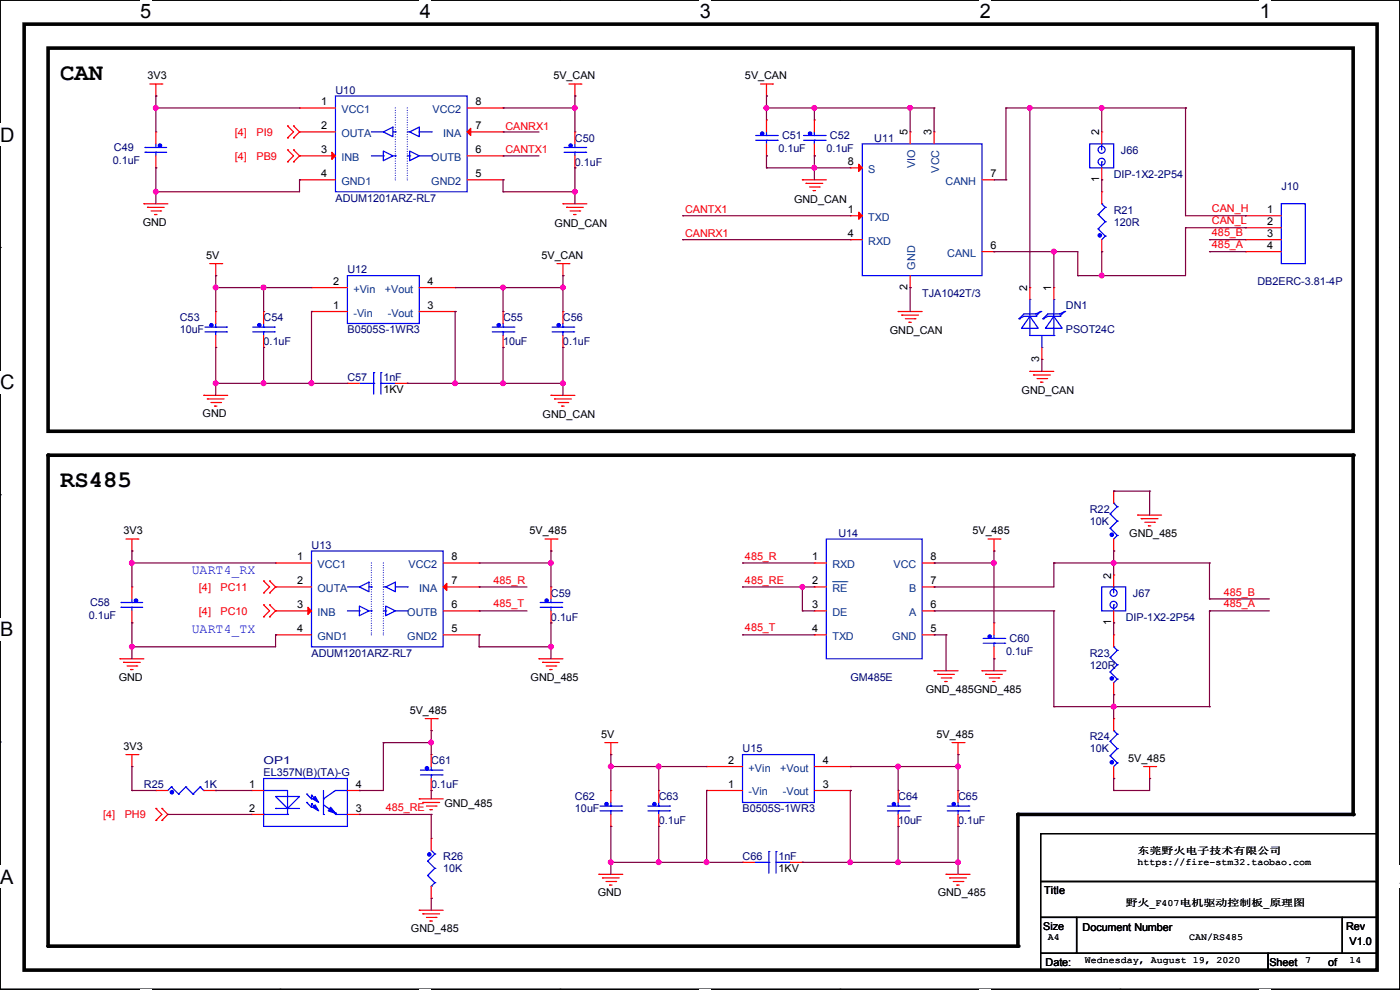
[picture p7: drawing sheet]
<svg xmlns="http://www.w3.org/2000/svg" width="297mm" height="210mm" viewBox="0 0 297 210" stroke-linecap="round" stroke-linejoin="round" font-family="sans-serif">
<path d="M0 0h297v209.8h-297z" fill="none" stroke="#000" stroke-width=".25"/>
<g fill="#fff">
<path d="M29.7 0h2.4v4.8h-2.4z"/>
<path d="M29.7 209.8h2.4v.2h-2.4z"/>
</g>
<path d="M59.4 0h.1M59.4 209.8h.1" fill="none" stroke="#000" stroke-width=".25"/>
<g fill="#fff">
<path d="M89.1 0h2.3v4.8h-2.3z"/>
<path d="M89.1 209.8h2.3v.2h-2.3z"/>
</g>
<path d="M118.8 0h.1M118.8 209.8h.1" fill="none" stroke="#000" stroke-width=".25"/>
<g fill="#fff">
<path d="M148.5 0h2.3v4.8h-2.3z"/>
<path d="M148.5 209.8h2.3v.2h-2.3z"/>
</g>
<path d="M178.2 0h.1M178.2 209.8h.1" fill="none" stroke="#000" stroke-width=".25"/>
<g fill="#fff">
<path d="M207.9 0h2.3v4.8h-2.3z"/>
<path d="M207.9 209.8h2.3v.2h-2.3z"/>
</g>
<path d="M237.6 0h.1M237.6 209.8h.1" fill="none" stroke="#000" stroke-width=".25"/>
<g fill="#fff">
<path d="M267.3 0h2.3v4.8h-2.3z"/>
<path d="M267.3 209.8h2.3v.2h-2.3z"/>
<path d="M0 26.2h3.1v4.8h-3.1z"/>
<path d="M0 78.7h3.1v4.7h-3.1z"/>
</g>
<path d="M0 52.5h.1M297 52.5h.1" fill="none" stroke="#000" stroke-width=".25"/>
<path d="M0 131.1h2.9v4.8h-2.9z" fill="#fff"/>
<path d="M0 104.9h.1M297 104.9h.1" fill="none" stroke="#000" stroke-width=".25"/>
<g fill="#fff">
<path d="M0 183.6h2.9v4.7h-2.9z"/>
<path d="M296.9 183.6h.1v4.7h-.1z"/>
</g>
<path d="M0 157.4h.1M297 157.4h.1M220.8 176.8h71.3v10.2h-71.3zM220.8 187h71.3v7.6h-71.3zM220.8 194.6h7.6v7.6h-7.6zM228.4 194.6h56.4v7.6h-56.4zM284.8 194.6h7.3v7.6h-7.3zM220.8 202.2h48.2v3.6h-48.2zM269 202.2h23.1v3.6h-23.1z" fill="none" stroke="#000" stroke-width=".25"/>
<path d="M5.1 5.1h287v200.7h-287zM10.2 10.2h276.9v81.3h-276.9zM10.2 96.6h276.9v76.2h-71.2v27.9h-205.7z" fill="none" stroke="#000" stroke-width=".76"/>
<g fill="#000">
<circle cx="10.2" cy="96.6" r=".38"/>
<circle cx="287.1" cy="96.6" r=".38"/>
<circle cx="215.9" cy="172.8" r=".38"/>
<circle cx="287.1" cy="172.8" r=".38"/>
<circle cx="10.2" cy="200.7" r=".38"/>
<circle cx="215.9" cy="200.7" r=".38"/>
</g>
<g fill="none" stroke="#f00" stroke-width=".25">
<path d="M31.8 17.8h2.5M33.1 17.8v2.6M34.3 17.8h.1M120.7 17.8h2.5M122 17.8v2.6M123.2 17.8h.1M161.3 17.8h2.6M162.6 17.8v2.6M163.9 17.8h.1M33.1 20.4h.1M33.1 28h.1M33.1 35.6h.1"/>
<path d="M33.1 28v2.5M33.1 33.1v2.5M61 34.3h.1M61 31.8h.1M61 29.3h.1M61 26.7h.1M61 31.8l1.3 1.3-1.3 1.2M61 26.7l1.3 1.3-1.3 1.3M62.3 31.8h.1M62.3 34.3h.1M62.3 26.7h.1M62.3 29.3h.1"/>
<path d="M62.3 31.8l1.2 1.3M62.3 26.7l1.2 1.3M63.5 22.9h.1M63.5 38.1h.1M63.5 28h.1M63.5 33.1h.1M63.5 38.1h7.7M63.5 33.1l-1.2 1.2M63.5 28l-1.2 1.3M63.5 22.9h7.7M63.5 28h7.7M63.5 33.1h7.7"/>
<path d="M99.1 38.1h7.6M99.1 22.9h7.6M99.1 28h7.6M99.1 33.1h7.6M106.7 22.9h.1M106.7 38.1h.1M106.7 33.1h.1M106.7 28h.1M122 20.4h.1M122 28h.1M122 35.6h.1M122 28v2.5"/>
<path d="M122 33.1v2.5M162.6 20.4h.1M162.6 25.4h.1M162.6 33.1h.1M162.6 25.4v2.6M162.6 30.5v2.6M170.2 38.1h.1M170.2 38.1h5.1M171 38.9h.1M171 38.9h3.5M171.7 39.7h2.1M172.8 25.4h.1"/>
<path d="M172.8 33.1h.1M172.8 25.4v2.6M172.8 30.5v2.6M173.8 39.7h.1M180.4 35.6h.1M180.4 35.6h2.5M193.1 28h.1M193.1 28v2.5M198.2 28h.1M198.2 28v2.5M208.3 38.1h2.6M210.9 38.1h.1"/>
<path d="M233.7 38.1h.1M233.7 28h.1M233.7 28v2.5M233.7 35.6v2.5M30.5 43.2h.1M30.5 43.2h5.1M31.3 44h.1M31.3 44h3.5M32 44.7h2.1M32.8 45.5h.1M32.8 45.5h.5M34.1 44.7h.1"/>
<path d="M44.5 55.9h2.5M45.8 58.5h.1M45.8 55.9v2.6M47 55.9h.1M118.2 55.9h2.5M119.4 58.5h.1M119.4 43.2h.1M119.4 55.9v2.6M119.4 43.2h5.1M120.2 44h.1M120.2 44h3.5M120.7 55.9h.1"/>
<path d="M120.9 44.7h2.1M121.7 45.5h.1M121.7 45.5h.5M123 44.7h.1M172.5 40.4h.1M172.5 40.4h.5M180.4 45.8h.1M180.4 50.8h.1M180.4 45.8h2.5M180.4 50.8h2.5M193.1 58.5v2.5M208.3 53.4h2.6"/>
<path d="M210.9 53.4h.1M233.7 53.4h.1M233.7 40.7h.1M233.7 40.7v2.5M233.7 50.8v2.6M264.2 45.8h.1M264.2 48.3h.1M264.2 50.8h.1M264.2 53.4h.1M264.2 45.8h7.6M264.2 50.8h7.6M264.2 53.4h7.6"/>
<path d="M264.2 48.3h7.6M45.8 66.1h.1M45.8 73.7h.1M45.8 66.1v2.5M45.8 71.2v2.5M55.9 66.1h.1M55.9 73.7h.1M55.9 66.1v2.5M55.9 71.2v2.5M66.1 61h.1M66.1 66.1h.1M66.1 66.1h7.6"/>
<path d="M66.1 61h7.6M88.9 66.1h7.7M88.9 61h7.7M96.6 61h.1M96.6 66.1h.1M106.7 66.1h.1M106.7 73.7h.1M106.7 66.1v2.5M106.7 71.2v2.5M119.4 66.1h.1M119.4 73.7h.1M119.4 66.1v2.5"/>
<path d="M119.4 71.2v2.5M190.5 66.1h.1M190.5 66.1h5.1M191.3 66.8h.1M191.3 66.8h3.6M192.1 67.6h2M192.8 68.4h.1M192.8 68.4h.5M193.1 61h.1M194.1 67.6h.1M218.5 78.8h.1M218.5 61h.1"/>
<path d="M218.5 78.8h5.1M218.5 61v2.5M219.2 79.5h.1M219.2 79.5h3.6M221 76.2h.1M221 73.7v2.5M223.6 61h.1M223.6 61v2.5M43.2 83.9h.1M43.2 83.9h5.1M44 84.6h.1M44 84.6h3.5"/>
<path d="M44.7 85.4h2.1M45.5 86.1h.1M45.5 86.1h.5M46.8 85.4h.1M73.7 81.3h.1M73.7 81.3h2.5M83.9 81.3h2.5M86.4 81.3h.1M116.9 83.9h.1M116.9 83.9h5.1M117.6 84.6h.1M117.6 84.6h3.6"/>
<path d="M118.4 85.4h2M119.2 86.1h.1M119.2 86.1h.5M120.4 85.4h.1M220 80.3h2M220.8 81.1h.1M220.8 81.1h.5M222 80.3h.1M26.7 114.3h2.6M28 116.9h.1M28 114.3v2.6M29.3 114.3h.1"/>
<path d="M58.5 119.4h.1M58.5 119.4h7.6M94 119.4h7.6M101.6 119.4h.1M115.6 114.3h2.6M116.9 116.9h.1M116.9 114.3v2.6M118.2 114.3h.1M172.8 119.4h.1M172.8 119.4h2.5M195.6 119.4h2.6M198.2 119.4h.1"/>
<path d="M209.6 114.3h2.5M210.9 116.9h.1M210.9 114.3v2.6M212.1 114.3h.1M236.3 116.9h.1M236.3 104.2h.1M236.3 104.2v2.5M236.3 114.3v2.6M241.3 109.3h.1M241.3 109.3h5.1M242.1 110h.1M242.1 110h3.6"/>
<path d="M242.9 110.8h2M243.6 111.5h.1M243.6 111.5h.5M244.9 110.8h.1M25.4 139.7h.1M25.4 139.7h5.1M28 124.5h.1M28 132.1h.1M28 124.5v2.5M28 129.6v2.5M55.9 130.9h.1M55.9 128.3h.1"/>
<path d="M55.9 125.8h.1M55.9 123.2h.1M55.9 128.3l1.3 1.3-1.3 1.3M55.9 123.2l1.3 1.3-1.3 1.3M57.2 128.3h.1M57.2 130.9h.1M57.2 123.2h.1M57.2 125.8h.1M57.2 128.3l1.3 1.3M57.2 123.2l1.3 1.3M58.5 134.7h.1M58.5 124.5h.1"/>
<path d="M58.5 129.6h.1M58.5 129.6l-1.3 1.3M58.5 124.5l-1.3 1.3M58.5 134.7h7.6M58.5 124.5h7.6M58.5 129.6h7.6M94 134.7h7.6M94 124.5h7.6M94 129.6h7.6M101.6 134.7h.1M101.6 129.6h.1M101.6 124.5h.1"/>
<path d="M114.3 139.7h.1M114.3 139.7h5.1M116.9 124.5h.1M116.9 132.1h.1M116.9 124.5v2.5M116.9 129.6v2.5M172.8 134.7h.1M172.8 124.5h.1M172.8 129.6h.1M172.8 134.7h2.5M172.8 124.5h2.5M172.8 129.6h2.5"/>
<path d="M195.6 134.7h2.6M195.6 124.5h2.6M195.6 129.6h2.6M198.2 129.6h.1M198.2 134.7h.1M198.2 124.5h.1M210.9 132.1h.1M210.9 139.7h.1M210.9 132.1v2.6M210.9 137.2v2.5M236.3 132.1h.1M236.3 122h.1"/>
<path d="M236.3 134.7h.1M236.3 122v2.5M236.3 129.6v2.5M236.3 134.7v2.5M26.2 140.5h.1M26.2 140.5h3.6M27 141.3h2M27.7 142h.1M27.7 142h.5M29 141.3h.1M90.2 152.4h2.6M91.5 155h.1"/>
<path d="M91.5 152.4v2.6M92.8 152.4h.1M115.1 140.5h.1M115.1 140.5h3.6M115.9 141.3h2M116.6 142h.1M116.6 142h.5M117.9 141.3h.1M128.3 157.5h2.6M129.6 157.5v2.6M130.9 157.5h.1M198.2 142.3h.1"/>
<path d="M198.2 142.3h5M198.9 143h.1M198.9 143h3.6M199.7 143.8h2M200.4 144.6h.1M200.4 144.6h.6M201.7 143.8h.1M202 157.5h2.5M203.2 157.5v2.6M204.5 157.5h.1M208.3 142.3h.1M208.3 142.3h5.1"/>
<path d="M209.1 143h.1M209.1 143h3.5M209.8 143.8h2.1M210.6 144.6h.1M210.6 144.6h.5M211.9 143.8h.1M236.3 147.4h.1M236.3 152.4h.1M236.3 144.8v2.6M236.3 152.4v2.6M26.7 160.1h2.6M28 162.6h.1"/>
<path d="M28 160.1v2.5M29.3 160.1h.1M33.1 174h.1M33.1 171.5h.1M33.1 167.7h.1M33.1 171.5l1.2 1.3-1.2 1.2M33.1 167.7h2.5M34.3 171.5h.1M34.3 174h.1M34.3 171.5l1.3 1.3-1.3 1.2M43.2 167.7h2.6M45.8 167.7h.1"/>
<path d="M53.4 167.7h.1M53.4 172.8h.1M53.4 167.7h2.5M53.4 172.8h2.5M73.7 167.7h2.5M73.7 172.8h2.5M76.2 167.7h.1M76.2 172.8h.1M88.9 169.5h.1M88.9 169.5h5.1M89.7 170.2h.1M89.7 170.2h3.6"/>
<path d="M90.5 171h2M91.2 171.7h.1M91.2 171.7h.5M91.5 177.8h.1M91.5 160.1h.1M91.5 167.7h.1M91.5 160.1v2.5M91.5 165.1v2.6M91.5 177.8v2.6M92.5 171h.1M129.6 160.1h.1M129.6 167.7h.1"/>
<path d="M129.6 175.3h.1M129.6 167.7v2.5M129.6 172.8v2.5M139.7 167.7h.1M139.7 175.3h.1M139.7 167.7v2.5M139.7 172.8v2.5M149.9 162.6h.1M149.9 167.7h.1M149.9 162.6h7.6M149.9 167.7h7.6M172.8 162.6h7.6"/>
<path d="M172.8 167.7h7.6M180.4 162.6h.1M180.4 167.7h.1M190.5 167.7h.1M190.5 175.3h.1M190.5 167.7v2.5M190.5 172.8v2.5M203.2 160.1h.1M203.2 167.7h.1M203.2 175.3h.1M203.2 167.7v2.5M203.2 172.8v2.5"/>
<path d="M236.3 165.1h.1M236.3 162.6v2.5M242.6 162.6h2.6M243.9 165.1h.1M243.9 162.6v2.5M245.2 162.6h.1M88.9 193.1h.1M88.9 193.1h5.1M89.7 193.8h.1M89.7 193.8h3.6M90.5 194.6h2M91.2 195.4h.1"/>
<path d="M91.2 195.4h.5M91.5 190.5h.1M91.5 188v2.5M92.5 194.6h.1M127 185.5h.1M127 185.5h5.1M127.8 186.2h.1M127.8 186.2h3.6M128.6 187h2M129.3 187.7h.1M129.3 187.7h.5M130.6 187h.1"/>
<path d="M157.5 182.9h.1M157.5 182.9h2.6M167.7 182.9h2.5M170.2 182.9h.1M200.7 185.5h.1M200.7 185.5h5.1M201.5 186.2h.1M201.5 186.2h3.5M202.2 187h2.1M203 187.7h.1M203 187.7h.5M204.3 187h.1"/>
</g>
<g fill="none" stroke="#00f" stroke-width=".25">
<path d="M30.8 32.3h.1M30.8 31.3h.1M30.8 32.3h4.5M30.8 31.3h4.5M33.1 32.3h.1M33.1 31.3h.1M33.1 30.5v.8M33.1 32.3v.8M71.2 20.4h27.9v20.3h-27.9zM78.8 28h2.5M78.8 33.1h2.5M81.3 28l2.1-1v2z"/>
<path d="M81.3 28h.1M81.3 33.1h.1M81.3 32l2.1 1.1-2.1 1zM83.4 28h.5M83.4 33.1h.5M83.9 28h.1M83.9 33.1h.1M86.4 28h.5M86.4 33.1h.5M86.9 28l2-1v2zM86.9 32l2 1.1-2 1zM86.9 33.1h.1"/>
<path d="M86.9 28h.1M88.9 28h2.6M88.9 33.1h2.6M91.5 28h.1M91.5 33.1h.1M119.7 32.3h4.5M119.7 31.3h4.5M122 32.3h.1M122 31.3h.1M122 30.5v.8M122 32.3v.8M124.2 32.3h.1"/>
<path d="M124.2 31.3h.1M160.3 29.8h4.6M160.3 28.7h4.6M162.6 29.8h.1M162.6 28.7h.1M162.6 28v.7M162.6 29.8v.7M164.9 29.8h.1M164.9 28.7h.1M170.5 29.8h4.5M170.5 28.7h4.5M172.8 29.8h.1"/>
<path d="M172.8 28.7h.1M172.8 28v.7M172.8 29.8v.7M175 29.8h.1M175 28.7h.1M182.9 30.5h25.4v28h-25.4zM231.2 30.5h5.1v5.1h-5.1zM233.7 34.3h.1M233.7 30.5h.1M233.7 30.5v1.3M233.7 34.3v1.3M73.7 58.5h15.2v10.1h-15.2z"/>
<path d="M233 48.6h.1M233 45.5h.1M233 48.6l1.5 1.5M233 45.5l1.5 1.5M233.7 43.2h.1M233.7 43.2l.8 .8M234.5 50.1h.1M234.5 47h.1M234.5 44h.1M234.5 50.1l-.8 .7M234.5 47l-1.5 1.6M234.5 44l-1.5 1.5"/>
<path d="M271.8 43.2h5.1v12.7h-5.1zM43.5 70.4h4.5M43.5 69.4h4.5M45.8 70.4h.1M45.8 69.4h.1M45.8 68.6v.8M45.8 70.4v.8M48 70.4h.1M48 69.4h.1M53.6 70.4h4.6M53.6 69.4h4.6M55.9 70.4h.1"/>
<path d="M55.9 69.4h.1M55.9 68.6v.8M55.9 70.4v.8M58.2 70.4h.1M58.2 69.4h.1M79.3 79h.1M79.3 79v4.6M80.8 79h.1M80.8 79v4.6M104.4 70.4h4.6M104.4 69.4h4.6M106.7 70.4h.1"/>
<path d="M106.7 69.4h.1M106.7 68.6v.8M106.7 70.4v.8M109 70.4h.1M109 69.4h.1M117.1 70.4h4.6M117.1 69.4h4.6M119.4 70.4h.1M119.4 69.4h.1M119.4 68.6v.8M119.4 70.4v.8M121.7 70.4h.1"/>
<path d="M121.7 69.4h.1M216.2 67.6h.1M218.5 67.1l1.8 2.5h-3.6zM218.5 63.5h.1M218.5 63.5v7.7h5.1M219.8 66.6h.1M219.8 67.1h.1M219.8 66.6h-2.6l-1 1M219.8 67.1h-2.6l-1 .5M220.8 66.1h.1M220.8 66.1l-1 .5M220.8 66.1l-1 1"/>
<path d="M221 73.7h.1M221 71.2v2.5M221.3 67.6h.1M223.6 67.1l1.7 2.5h-3.5zM223.6 71.2h.1M223.6 63.5h.1M223.6 63.5v7.7M224.8 66.6h.1M224.8 67.1h.1M224.8 66.6h-2.5l-1 1M224.8 67.1h-2.5l-1 .5M225.8 66.1h.1"/>
<path d="M225.8 66.1l-1 1M225.8 66.1l-1 .5M76.2 81.3h3.1M79.3 81.3h.1M80.8 81.3h.1M80.8 81.3h3.1M66.1 116.9h27.9v20.3h-27.9zM175.3 114.3h20.3v25.4h-20.3zM235.5 112.1h.1M235.5 109h.1M235.5 112.1l1.5 1.5M235.5 109l1.5 1.5"/>
<path d="M236.3 106.7h.1M236.3 106.7l.7 .8M237 113.6h.1M237 110.5h.1M237 107.5h.1M237 113.6l-.7 .7M237 110.5l-1.5 1.6M237 107.5l-1.5 1.5M25.7 128.8h.1M25.7 127.8h.1M25.7 128.8h4.6M25.7 127.8h4.6"/>
<path d="M28 128.8h.1M28 127.8h.1M28 127v.8M28 128.8v.8M73.7 124.5h2.5M73.7 129.6h2.5M76.2 124.5l2.1-1v2zM76.2 124.5h.1M76.2 129.6h.1M76.2 128.6l2.1 1-2.1 1zM78.3 124.5h.5M78.3 129.6h.5"/>
<path d="M78.8 124.5h.1M78.8 129.6h.1M81.3 124.5h.5M81.3 129.6h.5M81.8 124.5l2.1-1v2zM81.8 128.6l2.1 1-2.1 1zM81.8 129.6h.1M81.8 124.5h.1M83.9 124.5h2.5M83.9 129.6h2.5M86.4 124.5h.1M86.4 129.6h.1"/>
<path d="M114.6 128.8h4.6M114.6 127.8h4.6M116.9 128.8h.1M116.9 127.8h.1M116.9 127v.8M116.9 128.8v.8M119.2 128.8h.1M119.2 127.8h.1M208.6 136.4h4.5M208.6 135.4h4.5M210.9 136.4h.1M210.9 135.4h.1"/>
<path d="M210.9 134.7v.7M210.9 136.4v.8M213.1 136.4h.1M213.1 135.4h.1M233.7 124.5h5.1v5.1h-5.1zM235.5 139.5h.1M235.5 139.5l1.5 1.5M236.3 128.3h.1M236.3 124.5h.1M236.3 137.2h.1M236.3 124.5v1.3M236.3 128.3v1.3"/>
<path d="M236.3 137.2l.7 .8M237 138h.1M237 138l-1.5 1.5M235.5 142.5h.1M235.5 157.3h.1M235.5 142.5l1.5 1.6M235.5 157.3l1.5 1.5M236.3 155h.1M236.3 155l.7 .7M237 144.1h.1M237 141h.1M237 158.8h.1"/>
<path d="M237 155.7h.1M237 144.1l-.7 .7M237 141l-1.5 1.5M237 158.8l-1.5 1.5M237 155.7l-1.5 1.6M36.4 166.9h.1M36.4 166.9l-.8 .8M36.4 166.9l1.5 1.5M37.9 168.4h.1M39.4 166.9h.1M39.4 166.9l-1.5 1.5M39.4 166.9l1.5 1.5"/>
<path d="M40.9 168.4h.1M42.5 166.9h.1M42.5 166.9l-1.6 1.5M42.5 166.9l.7 .8M43.2 167.7h.1M55.9 165.1h17.8v10.2h-17.8zM55.9 167.7h.1M55.9 172.8h.1M55.9 167.7h5.1v5.1M55.9 172.8h5.1M58.5 169h5l-2.5 2.5zM58.5 171.5h.1"/>
<path d="M58.5 171.5h5M61 172.8h.1M65.1 170.2h.1M65.1 168.4h.1M65.1 170.2l1 1M65.1 168.4l1 1.1M66.1 171.2h.1M66.1 170.5h.1M66.1 169.5h.1M66.1 168.7h.1M66.1 168.7v.8M66.1 170.5v.7"/>
<path d="M66.1 170.5l1 1M66.1 168.7l1 1M68.6 172.8h.1M68.6 169.5h.1M68.6 167.7v5.1M68.6 170.7l2.6 1.8M71.2 172.5h.1M71.2 172.8h.1M71.2 167.7h.1M71.2 167.7l-2.6 1.8M71.2 172.8h2.5M71.2 167.7h2.5"/>
<path d="M71.2 172.5v.3M89.2 164.4h4.6M89.2 163.4h4.6M91.5 164.4h.1M91.5 163.4h.1M91.5 162.6v.8M91.5 164.4v.7M93.8 164.4h.1M93.8 163.4h.1M127.3 172h4.6M127.3 171h4.6M129.6 172h.1"/>
<path d="M129.6 171h.1M129.6 170.2v.8M129.6 172v.8M131.9 172h.1M131.9 171h.1M137.5 172h4.5M137.5 171h4.5M139.7 172h.1M139.7 171h.1M139.7 170.2v.8M139.7 172v.8M142 172h.1"/>
<path d="M142 171h.1M157.5 160.1h15.3v10.1h-15.3zM188.3 172h4.5M188.3 171h4.5M190.5 172h.1M190.5 171h.1M190.5 170.2v.8M190.5 172v.8M192.8 172h.1M192.8 171h.1M201 172h4.5M201 171h4.5"/>
<path d="M203.2 172h.1M203.2 171h.1M203.2 170.2v.8M203.2 172v.8M205.5 172h.1M205.5 171h.1M235.5 160.3h.1M235.5 160.3l1.5 1.5M237 161.8h.1M237 161.8l-.7 .8M90.7 182.7h.1M90.7 185.7h.1"/>
<path d="M90.7 182.7l1.5 1.5M90.7 185.7l1.5 1.5M91.5 188h.1M91.5 180.4l.7 .7M92.2 181.1h.1M92.2 184.2h.1M92.2 187.2h.1M92.2 181.1l-1.5 1.6M92.2 184.2l-1.5 1.5M92.2 187.2l-.7 .8M160.1 182.9h3M163.1 182.9h.1"/>
<path d="M163.1 180.6h.1M163.1 180.6v4.6M164.6 180.6h.1M164.6 182.9h.1M164.6 182.9h3.1M164.6 180.6v4.6"/>
<circle cx="233.7" cy="34.3" r=".74"/>
<circle cx="233.7" cy="31.8" r=".74"/>
<circle cx="236.2" cy="128.3" r=".74"/>
<circle cx="236.2" cy="125.8" r=".74"/>
</g>
<path d="M83.9 22.9v15.2M83.9 38.1h.1M86.4 22.9v15.2M86.4 38.1h.1M78.8 119.4v15.3M81.3 119.4v15.3M78.8 134.7h.1M81.3 134.7h.1" fill="none" stroke="#00f" stroke-width=".25" stroke-dasharray="0 .5"/>
<g fill="#f00" stroke="#f00" stroke-width=".25">
<path d="M94 124.5l.8-.8v1.6z"/>
<path d="M65.3 128.8l.8 .8-.8 .7z"/>
<path d="M99.1 28l.8-.8v1.5z"/>
<path d="M70.4 32.3l.8 .8-.8 .7z"/>
<path d="M182.2 45l.7 .8-.7 .7z"/>
<path d="M182.2 34.8l.7 .8-.7 .8z"/>
</g>
<g fill="#00f" stroke="#00f" stroke-width=".25">
<path d="M70.1 171.2l1.1 1.3-1.6-.5z"/>
<path d="M66.3 171.2l.5-.5 .8 1.3z"/>
<path d="M66.3 169.5l.5-.5 .8 1.2z"/>
<circle cx="121.1" cy="30.9" r=".36"/>
<circle cx="44.9" cy="69" r=".36"/>
<circle cx="91.1" cy="181.3" r=".36"/>
<circle cx="210" cy="135" r=".36"/>
<circle cx="171.9" cy="28.3" r=".36"/>
<circle cx="55" cy="69" r=".36"/>
<circle cx="36.5" cy="168" r=".36"/>
<circle cx="189.6" cy="170.6" r=".36"/>
<circle cx="233.3" cy="49.9" r=".36"/>
<circle cx="202.3" cy="170.6" r=".36"/>
<circle cx="128.7" cy="170.6" r=".36"/>
<circle cx="33.9" cy="30.9" r=".36"/>
<circle cx="161.7" cy="28.3" r=".36"/>
<circle cx="90.6" cy="163" r=".36"/>
<circle cx="235.9" cy="143.9" r=".36"/>
<circle cx="138.8" cy="170.6" r=".36"/>
<circle cx="28.8" cy="127.4" r=".36"/>
<circle cx="118.5" cy="69" r=".36"/>
<circle cx="105.8" cy="69" r=".36"/>
<circle cx="235.9" cy="113.4" r=".36"/>
<circle cx="116" cy="127.4" r=".36"/>
<circle cx="235.9" cy="161.7" r=".36"/>
</g>
<path d="M176.6 123.4h3.1M179.7 123.4h.1" fill="none" stroke="#004080" stroke-width=".21"/>
<g fill="none" stroke="#800040" stroke-width=".25">
<path d="M33.1 20.4h.1M33.1 22.9h.1M33.1 35.6h.1M33.1 22.9h30.4M33.1 20.4v7.6M33.1 35.6v7.6M63.5 38.1h.1M63.5 38.1v2.6h-30.4M106.7 28h.1M106.7 33.1h.1M106.7 22.9h.1M106.7 38.1h.1"/>
<path d="M106.7 22.9h15.3M106.7 28h7.6M106.7 33.1h7.6M106.7 38.1v2.6M122 22.9h.1M122 35.6h.1M122 20.4h.1M122 20.4v7.6M122 35.6v7.6M162.6 20.4h.1M162.6 22.9h.1M162.6 33.1h.1"/>
<path d="M162.6 35.6h.1M162.6 20.4v5M162.6 33.1v2.5M162.6 22.9h35.6M162.6 35.6h17.8M172.8 22.9h.1M172.8 35.6h.1M172.8 33.1h.1M172.8 22.9v2.5M172.8 33.1v5M193.1 22.9h.1M193.1 22.9v5.1"/>
<path d="M198.2 22.9h.1M198.2 22.9v5.1M210.9 38.1h2.5M213.4 38.1h.1M213.4 22.9h.1M213.4 22.9h38.1M213.4 22.9v15.2M218.5 22.9h.1M218.5 22.9v38.1M233.7 22.9h.1M233.7 38.1h.1M233.7 22.9v5.1"/>
<path d="M233.7 38.1v2.6M251.5 22.9h.1M251.5 22.9v22.9h12.7M33.1 40.7h.1M45.8 58.5h.1M45.8 58.5v7.6M106.7 40.7h.1M106.7 40.7h15.3M119.4 58.5h.1M119.4 58.5v7.6M122 40.7h.1M144.8 45.8h.1"/>
<path d="M144.8 50.8h.1M144.8 45.8h35.6M144.8 50.8h35.6M210.9 53.4h.1M210.9 53.4h17.7v5.1M223.6 53.4h.1M223.6 53.4v7.6M228.6 58.5h.1M233.7 53.4h.1M233.7 58.5h.1M233.7 53.4v5.1M251.5 48.3h.1"/>
<path d="M251.5 48.3v10.2h-22.9M251.5 48.3h12.7M256.6 50.8h.1M256.6 53.4h.1M256.6 53.4h7.6M256.6 50.8h7.6M264.2 45.8h.1M264.2 48.3h.1M45.8 73.7h.1M45.8 61h.1M45.8 73.7v10.2M45.8 61h20.3"/>
<path d="M55.9 73.7h.1M55.9 61h.1M55.9 61v5.1M55.9 73.7v7.6M66.1 66.1h.1M66.1 66.1v15.2M96.6 66.1h.1M96.6 61h.1M96.6 66.1v15.2M96.6 61h22.8M106.7 61h.1M106.7 73.7h.1"/>
<path d="M106.7 61v5.1M106.7 73.7v7.6M119.4 73.7h.1M119.4 61h.1M119.4 73.7v10.2M193.1 61h.1M193.1 61v5.1M221 76.2h.1M221 76.2v2.6M45.8 81.3h.1M45.8 81.3h27.9M55.9 81.3h.1"/>
<path d="M66.1 81.3h.1M86.4 81.3h.1M86.4 81.3h33M96.6 81.3h.1M106.7 81.3h.1M119.4 81.3h.1M28 116.9h.1M28 119.4h.1M28 119.4h30.5M28 116.9v7.6M101.6 119.4h15.3M116.9 119.4h.1"/>
<path d="M116.9 116.9h.1M116.9 116.9v7.6M157.5 119.4h.1M157.5 119.4h15.3M198.2 119.4h.1M198.2 119.4h12.7M210.9 116.9h.1M210.9 119.4h.1M210.9 116.9v15.2M223.6 119.4h.1M223.6 119.4h33M223.6 119.4v5.1h-25.4"/>
<path d="M236.3 119.4h.1M236.3 104.2h.1M236.3 116.9h.1M236.3 116.9v5.1M236.3 104.2h7.6M243.9 104.2h.1M243.9 104.2v5.1M256.6 119.4h.1M256.6 119.4v7.6M28 132.1h.1M28 137.2h.1M28 132.1v7.6"/>
<path d="M58.5 134.7h.1M58.5 134.7v2.5h-30.5M101.6 137.2h.1M101.6 134.7h.1M101.6 124.5h.1M101.6 129.6h.1M101.6 124.5h10.2M101.6 129.6h10.2M101.6 137.2h15.3M101.6 134.7v2.5M116.9 132.1h.1M116.9 137.2h.1"/>
<path d="M116.9 132.1v7.6M157.5 134.7h.1M157.5 124.5h.1M157.5 134.7h15.3M157.5 124.5h15.3M170.2 124.5h.1M170.2 129.6h.1M170.2 124.5v5.1M170.2 129.6h2.6M198.2 124.5h.1M198.2 129.6h.1M198.2 134.7h.1"/>
<path d="M198.2 134.7h2.5M198.2 129.6h25.4M200.7 134.7h.1M200.7 134.7v7.6M210.9 139.7h.1M210.9 139.7v2.6M223.6 129.6h.1M223.6 129.6v20.3M236.3 132.1h.1M236.3 132.1v2.6M256.6 129.6h.1M256.6 127h.1"/>
<path d="M256.6 129.6h12.7M256.6 129.6v20.3M256.6 127h12.7M81.3 157.5h.1M81.3 157.5v10.2h-5.1M81.3 157.5h10.2M91.5 155h.1M91.5 157.5h.1M91.5 155v5.1M223.6 149.9h.1M223.6 149.9h33M236.3 149.9h.1"/>
<path d="M236.3 147.4h.1M236.3 147.4v5M256.6 149.9h.1M28 162.6h.1M28 167.7h.1M28 162.6v5.1M28 167.7h5.1M35.6 172.8h.1M35.6 172.8h17.8M45.8 167.7h.1M45.8 167.7h7.6M76.2 167.7h.1"/>
<path d="M76.2 172.8h.1M76.2 172.8h15.3M91.5 172.8h.1M91.5 167.7h.1M91.5 167.7v1.8M91.5 172.8v5M129.6 162.6h.1M129.6 175.3h.1M129.6 160.1h.1M129.6 160.1v7.6M129.6 175.3v10.2M129.6 162.6h20.3"/>
<path d="M139.7 162.6h.1M139.7 175.3h.1M139.7 162.6v5.1M139.7 175.3v7.6M149.9 167.7h.1M149.9 167.7v15.2M180.4 167.7h.1M180.4 162.6h.1M180.4 162.6h22.8M180.4 167.7v15.2M190.5 162.6h.1M190.5 175.3h.1"/>
<path d="M190.5 162.6v5.1M190.5 175.3v7.6M203.2 162.6h.1M203.2 160.1h.1M203.2 175.3h.1M203.2 160.1v7.6M203.2 175.3v10.2M236.3 165.1h.1M236.3 167.7h.1M236.3 165.1v2.6M243.9 165.1h.1M243.9 165.1v2.6h-7.6"/>
<path d="M91.5 190.5h.1M91.5 190.5v2.6M129.6 182.9h.1M129.6 182.9h27.9M139.7 182.9h.1M149.9 182.9h.1M170.2 182.9h.1M170.2 182.9h33M180.4 182.9h.1M190.5 182.9h.1M203.2 182.9h.1"/>
</g>
<g fill="#f0f" stroke="#f0f" stroke-width=".25">
<circle cx="162.6" cy="22.9" r=".49"/>
<circle cx="193.1" cy="22.9" r=".49"/>
<circle cx="172.7" cy="22.9" r=".49"/>
<circle cx="223.5" cy="53.4" r=".49"/>
<circle cx="233.7" cy="58.4" r=".49"/>
<circle cx="233.7" cy="22.9" r=".49"/>
<circle cx="170.2" cy="124.5" r=".49"/>
<circle cx="236.2" cy="149.9" r=".49"/>
<circle cx="210.8" cy="119.4" r=".49"/>
<circle cx="121.9" cy="40.7" r=".49"/>
<circle cx="33" cy="22.9" r=".49"/>
<circle cx="121.9" cy="22.9" r=".49"/>
<circle cx="33" cy="40.7" r=".49"/>
<circle cx="218.5" cy="22.9" r=".49"/>
<circle cx="172.7" cy="35.6" r=".49"/>
<circle cx="45.7" cy="81.3" r=".49"/>
<circle cx="96.5" cy="81.3" r=".49"/>
<circle cx="66.1" cy="81.3" r=".49"/>
<circle cx="55.9" cy="81.3" r=".49"/>
<circle cx="45.7" cy="61" r=".49"/>
<circle cx="119.4" cy="61" r=".49"/>
<circle cx="106.7" cy="61" r=".49"/>
<circle cx="106.7" cy="81.3" r=".49"/>
<circle cx="119.4" cy="81.3" r=".49"/>
<circle cx="55.9" cy="61" r=".49"/>
<circle cx="129.6" cy="162.6" r=".49"/>
<circle cx="139.7" cy="162.6" r=".49"/>
<circle cx="203.2" cy="182.9" r=".49"/>
<circle cx="129.6" cy="182.9" r=".49"/>
<circle cx="203.2" cy="162.6" r=".49"/>
<circle cx="190.5" cy="162.6" r=".49"/>
<circle cx="149.9" cy="182.9" r=".49"/>
<circle cx="139.7" cy="182.9" r=".49"/>
<circle cx="190.5" cy="182.9" r=".49"/>
<circle cx="180.4" cy="182.9" r=".49"/>
<circle cx="116.9" cy="137.2" r=".49"/>
<circle cx="28" cy="119.4" r=".49"/>
<circle cx="116.9" cy="119.4" r=".49"/>
<circle cx="28" cy="137.2" r=".49"/>
<circle cx="91.5" cy="157.5" r=".49"/>
<circle cx="236.2" cy="119.4" r=".49"/>
</g>
<g font-size="5.1">
<text x="12.7" y="17">CAN</text>
<text x="12.7" y="103.4">RS485</text>
</g>
<g font-size="4.2">
<text x="29.7" y="3.9">5</text>
<text x="89.1" y="3.9">4</text>
<text x="148.5" y="3.9">3</text>
<text x="207.9" y="3.9">2</text>
<text x="267.2" y="3.9">1</text>
<text x="0" y="30.1">D</text>
<text x="0" y="82.5">C</text>
<text x="0" y="135">B</text>
<text x="0" y="187.4">A</text>
<text x="297" y="187.4">A</text>
</g>
<g font-size="2.8" fill="#00f">
<text x="40.7" y="121.7">UART4_RX</text>
<text x="40.7" y="134.4">UART4_TX</text>
</g>
<g font-size="2.3">
<text x="31.3" y="16.8">3V3</text>
<text x="117.4" y="16.8">5V_CAN</text>
<text x="158" y="16.8">5V_CAN</text>
<text x="68.1" y="22.4">1</text>
<text x="100.9" y="22.4">8</text>
<text x="68.1" y="27.4">2</text>
<text x="100.9" y="27.4">7</text>
<text x="192.5" y="28.7" transform="rotate(-90 192.5 28.7)">5</text>
<text x="197.6" y="28.7" transform="rotate(-90 197.6 28.7)">3</text>
<text x="233.2" y="28.7" transform="rotate(-90 233.2 28.7)">2</text>
<text x="68.1" y="32.5">3</text>
<text x="100.9" y="32.5">6</text>
<text x="179.9" y="35.1">8</text>
<text x="68.1" y="37.6">4</text>
<text x="100.9" y="37.6">5</text>
<text x="210.1" y="37.6">7</text>
<text x="233.2" y="38.6" transform="rotate(-90 233.2 38.6)">1</text>
<text x="30.3" y="47.8">GND</text>
<text x="168.5" y="43">GND_CAN</text>
<text x="179.9" y="45.2">1</text>
<text x="268.8" y="45.2">1</text>
<text x="268.8" y="47.8">2</text>
<text x="117.7" y="48.1">GND_CAN</text>
<text x="179.9" y="50.3">4</text>
<text x="210.1" y="52.8">6</text>
<text x="268.8" y="50.3">3</text>
<text x="268.8" y="52.8">4</text>
<text x="43.7" y="54.9">5V</text>
<text x="114.9" y="54.9">5V_CAN</text>
<text x="70.7" y="60.5">2</text>
<text x="70.7" y="65.5">1</text>
<text x="90.7" y="60.5">4</text>
<text x="90.7" y="65.5">3</text>
<text x="192.5" y="61.5" transform="rotate(-90 192.5 61.5)">2</text>
<text x="217.9" y="61.8" transform="rotate(-90 217.9 61.8)">2</text>
<text x="223" y="61.8" transform="rotate(-90 223 61.8)">1</text>
<text x="188.8" y="71">GND_CAN</text>
<text x="220.5" y="76.7" transform="rotate(-90 220.5 76.7)">3</text>
<text x="81.3" y="83.4">1KV</text>
<text x="216.7" y="83.7">GND_CAN</text>
<text x="43" y="88.5">GND</text>
<text x="115.1" y="88.7">GND_CAN</text>
<text x="26.2" y="113.4">3V3</text>
<text x="112.3" y="113.4">5V_485</text>
<text x="206.3" y="113.4">5V_485</text>
<text x="239.6" y="113.9">GND_485</text>
<text x="63" y="118.9">1</text>
<text x="95.8" y="118.9">8</text>
<text x="172.3" y="118.9">1</text>
<text x="197.4" y="118.9">8</text>
<text x="63" y="124">2</text>
<text x="95.8" y="124">7</text>
<text x="172.3" y="124">2</text>
<text x="197.4" y="124">7</text>
<text x="235.7" y="122.7" transform="rotate(-90 235.7 122.7)">2</text>
<text x="63" y="129">3</text>
<text x="95.8" y="129">6</text>
<text x="172.3" y="129">3</text>
<text x="197.4" y="129">6</text>
<text x="63" y="134.1">4</text>
<text x="95.8" y="134.1">5</text>
<text x="172.3" y="134.1">4</text>
<text x="197.4" y="134.1">5</text>
<text x="235.7" y="132.6" transform="rotate(-90 235.7 132.6)">1</text>
<text x="25.2" y="144.4">GND</text>
<text x="112.6" y="144.4">GND_485</text>
<text x="196.4" y="146.9">GND_485GND_485</text>
<text x="86.9" y="151.5">5V_485</text>
<text x="26.2" y="159.1">3V3</text>
<text x="127.6" y="156.5">5V</text>
<text x="198.7" y="156.5">5V_485</text>
<text x="239.3" y="161.6">5V_485</text>
<text x="52.9" y="167.1">1</text>
<text x="75.5" y="167.1">4</text>
<text x="154.5" y="162.1">2</text>
<text x="154.5" y="167.1">1</text>
<text x="174.6" y="162.1">4</text>
<text x="174.6" y="167.1">3</text>
<text x="52.9" y="172.2">2</text>
<text x="75.5" y="172.2">3</text>
<text x="94.3" y="171.3">GND_485</text>
<text x="165.2" y="185">1KV</text>
<text x="126.8" y="190.1">GND</text>
<text x="198.9" y="190.1">GND_485</text>
<text x="221.5" y="189.6">Title</text>
<text x="87.2" y="197.7">GND_485</text>
<text x="221.3" y="197.2">Size</text>
<text x="229.7" y="197.4">Document Number</text>
<text x="285.6" y="197.2">Rev</text>
<text x="286.3" y="200.5">V1.0</text>
<text x="221.8" y="204.8">Date:</text>
<text x="269.3" y="204.8">Sheet</text>
<text x="281.7" y="204.8">of</text>
</g>
<g font-size="2.3" fill="#000080">
<text x="71.2" y="19.9">U10</text>
<text x="165.9" y="29.5">C51</text>
<text x="176.1" y="29.5">C52</text>
<text x="23.9" y="34.9">0.1uF</text>
<text x="24.2" y="32.1">C49</text>
<text x="122" y="30.1">C50</text>
<text x="122" y="35.1">0.1uF</text>
<text x="165.2" y="32.3">0.1uF</text>
<text x="175.3" y="32.3">0.1uF</text>
<text x="185.5" y="30.1">U11</text>
<text x="237.8" y="32.6">J66</text>
<text x="236.3" y="37.7">DIP-1X2-2P54</text>
<text x="271.8" y="40.2">J10</text>
<text x="71.2" y="42.8">ADUM1201ARZ-RL7</text>
<text x="236.3" y="45.3">R21</text>
<text x="236.3" y="47.8">120R</text>
<text x="73.7" y="58">U12</text>
<text x="195.6" y="63.1">TJA1042T/3</text>
<text x="226.1" y="65.6">DN1</text>
<text x="266.8" y="60.5">DB2ERC-3.81-4P</text>
<text x="38.1" y="68.2">C53</text>
<text x="38.1" y="70.7">10uF</text>
<text x="55.9" y="68.2">C54</text>
<text x="73.7" y="70.7">B0505S-1WR3</text>
<text x="106.7" y="68.2">C55</text>
<text x="119.4" y="68.2">C56</text>
<text x="226.1" y="70.7">PSOT24C</text>
<text x="55.9" y="73.2">0.1uF</text>
<text x="106.7" y="73.2">10uF</text>
<text x="119.4" y="73.2">0.1uF</text>
<text x="73.7" y="80.9">C57</text>
<text x="81.3" y="80.9">1nF</text>
<text x="177.9" y="113.9">U14</text>
<text x="231.2" y="108.8">R22</text>
<text x="231.2" y="111.3">10K</text>
<text x="66.1" y="116.4">U13</text>
<text x="18.8" y="131.4">0.1uF</text>
<text x="19.1" y="128.6">C58</text>
<text x="116.9" y="126.6">C59</text>
<text x="116.9" y="131.7">0.1uF</text>
<text x="238.8" y="131.7">DIP-1X2-2P54</text>
<text x="240.3" y="126.6">J67</text>
<text x="214.2" y="136.2">C60</text>
<text x="66.1" y="139.3">ADUM1201ARZ-RL7</text>
<text x="213.4" y="139">0.1uF</text>
<text x="231.2" y="139.3">R23</text>
<text x="231.2" y="141.8">120R</text>
<text x="180.4" y="144.4">GM485E</text>
<text x="157.5" y="159.6">U15</text>
<text x="231.2" y="157.1">R24</text>
<text x="231.2" y="159.6">10K</text>
<text x="30.5" y="167.2">R25</text>
<text x="43.2" y="167.2">1K</text>
<text x="55.9" y="162.1">OP1</text>
<text x="55.9" y="164.7">EL357N(B)(TA)-G</text>
<text x="91.5" y="162.1">C61</text>
<text x="91.5" y="167.2">0.1uF</text>
<text x="122" y="169.8">C62</text>
<text x="122" y="172.3">10uF</text>
<text x="139.8" y="169.8">C63</text>
<text x="157.5" y="172.3">B0505S-1WR3</text>
<text x="190.6" y="169.8">C64</text>
<text x="203.3" y="169.8">C65</text>
<text x="139.8" y="174.8">0.1uF</text>
<text x="190.6" y="174.8">10uF</text>
<text x="203.3" y="174.8">0.1uF</text>
<text x="94" y="182.5">R26</text>
<text x="94" y="185">10K</text>
<text x="157.5" y="182.5">C66</text>
<text x="165.2" y="182.5">1nF</text>
</g>
<g font-size="2.3" fill="#004080">
<text x="72.4" y="24">VCC1</text>
<text x="91.7" y="24">VCC2</text>
<text x="72.4" y="29">OUTA</text>
<text x="94" y="29">INA</text>
<text x="72.4" y="34.1">INB</text>
<text x="91.5" y="34.1">OUTB</text>
<text x="194.1" y="35.7" transform="rotate(-90 194.1 35.7)">VIO</text>
<text x="72.4" y="39.2">GND1</text>
<text x="91.5" y="39.2">GND2</text>
<text x="184.2" y="36.7">S</text>
<text x="199.2" y="36.6" transform="rotate(-90 199.2 36.6)">VCC</text>
<text x="200.6" y="39.2">CANH</text>
<text x="184.2" y="46.8">TXD</text>
<text x="184.2" y="51.9">RXD</text>
<text x="194.1" y="57.2" transform="rotate(-90 194.1 57.2)">GND</text>
<text x="201" y="54.4">CANL</text>
<text x="75" y="62.1">+Vin</text>
<text x="81.7" y="62.1">+Vout</text>
<text x="75" y="67.1">-Vin</text>
<text x="82.3" y="67.1">-Vout</text>
<text x="67.4" y="120.5">VCC1</text>
<text x="67.4" y="125.6">OUTA</text>
<text x="86.7" y="120.5">VCC2</text>
<text x="88.9" y="125.6">INA</text>
<text x="176.6" y="125.6">RE</text>
<text x="176.6" y="120.5">RXD</text>
<text x="189.5" y="120.5">VCC</text>
<text x="192.8" y="125.6">B</text>
<text x="67.4" y="130.6">INB</text>
<text x="86.4" y="130.6">OUTB</text>
<text x="176.6" y="130.6">DE</text>
<text x="192.8" y="130.6">A</text>
<text x="67.4" y="135.7">GND1</text>
<text x="86.4" y="135.7">GND2</text>
<text x="176.6" y="135.7">TXD</text>
<text x="189.3" y="135.7">GND</text>
<text x="158.8" y="163.7">+Vin</text>
<text x="165.5" y="163.7">+Vout</text>
<text x="158.8" y="168.7">-Vin</text>
<text x="166.1" y="168.7">-Vout</text>
</g>
<g font-size="2.3" fill="#f00">
<text x="49.8" y="28.8">[4]</text>
<text x="54.4" y="28.8">PI9</text>
<text x="107.2" y="27.5">CANRX1</text>
<text x="49.8" y="33.9">[4]</text>
<text x="54.4" y="33.9">PB9</text>
<text x="107.2" y="32.6">CANTX1</text>
<text x="145.3" y="45.3">CANTX1</text>
<text x="257.1" y="45">CAN_H</text>
<text x="257.1" y="47.6">CAN_L</text>
<text x="145.3" y="50.3">CANRX1</text>
<text x="257.1" y="50.1">485_B</text>
<text x="257.1" y="52.7">485_A</text>
<text x="158" y="118.7">485_R</text>
<text x="42.2" y="125.3">[4]</text>
<text x="46.8" y="125.3">PC11</text>
<text x="104.7" y="123.8">485_R</text>
<text x="158" y="123.8">485_RE</text>
<text x="42.2" y="130.4">[4]</text>
<text x="46.8" y="130.4">PC10</text>
<text x="104.7" y="128.9">485_T</text>
<text x="259.6" y="126.3">485_B</text>
<text x="259.6" y="128.9">485_A</text>
<text x="158" y="133.9">485_T</text>
<text x="21.9" y="173.6">[4]</text>
<text x="26.5" y="173.6">PH9</text>
<text x="81.8" y="172">485_RE</text>
</g>
<g font-size="2">
<text x="241.3" y="183.5">https://fire-stm32.taobao.com</text>
<text x="241.3" y="181.2">东莞野火电子技术有限公司</text>
<text x="238.8" y="192.1">野火_F407电机驱动控制板_原理图</text>
<text x="222.3" y="199.5">A4</text>
<text x="252.3" y="199.5">CAN/RS485</text>
<text x="230.2" y="204.3">Wednesday, August 19, 2020</text>
<text x="276.9" y="204.3">7</text>
<text x="286.3" y="204.3">14</text>
</g>
</svg>
